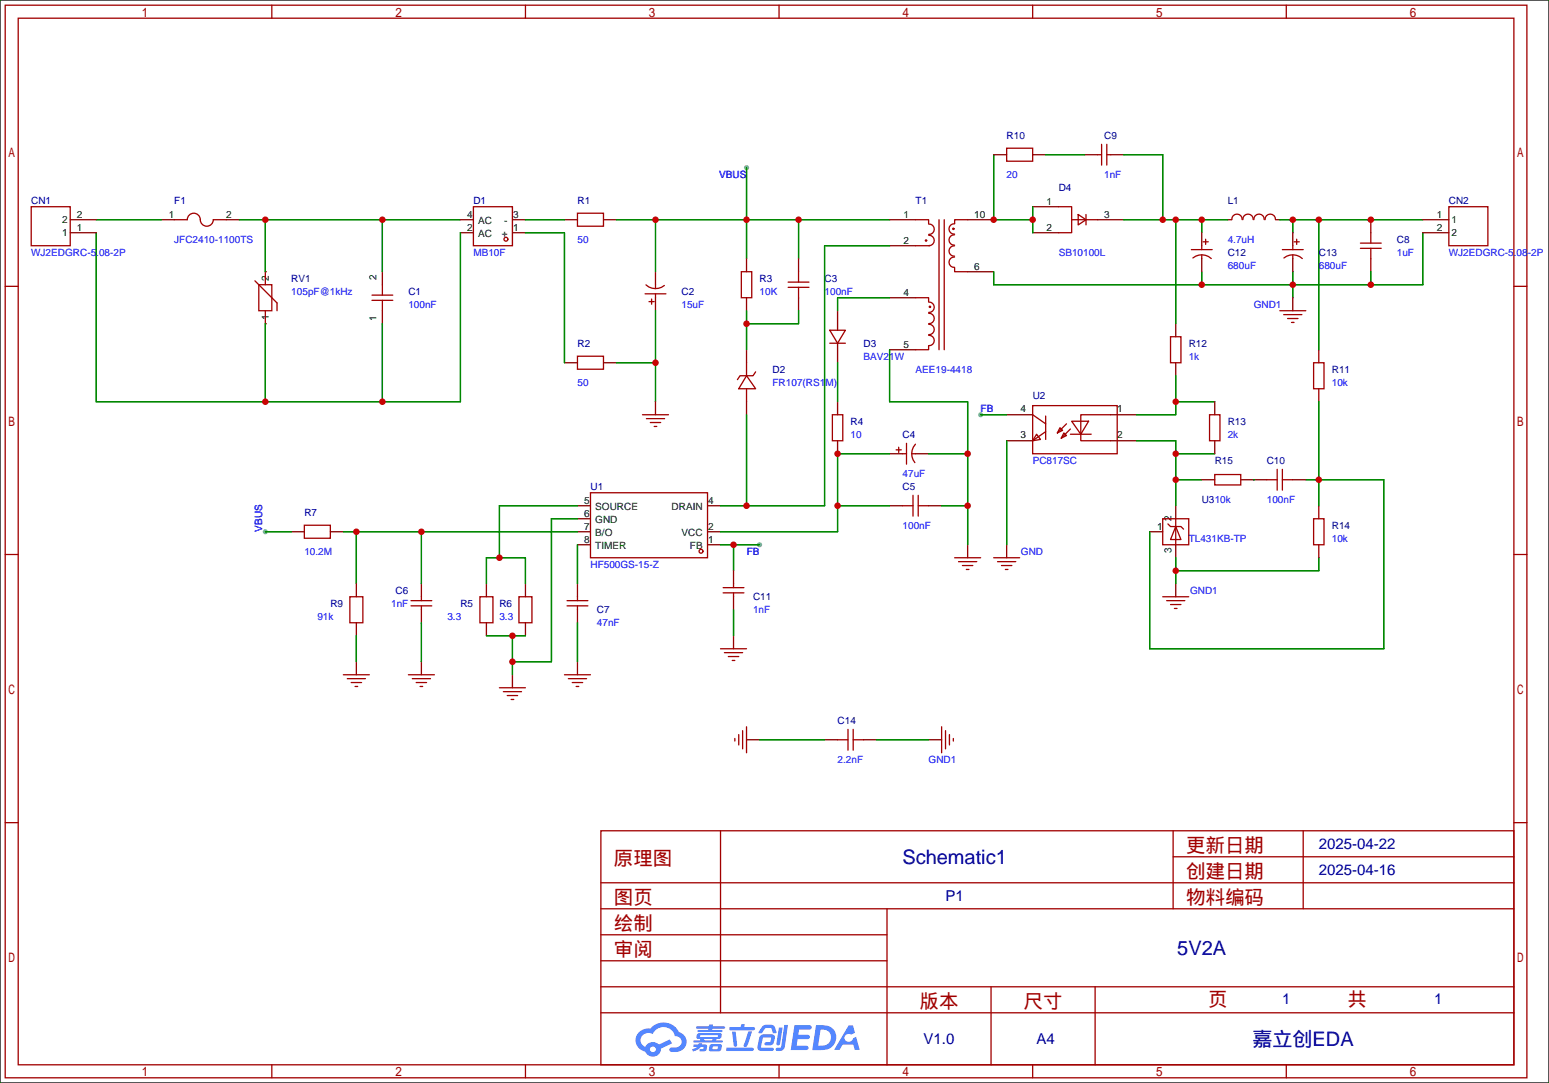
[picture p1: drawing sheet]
<svg xmlns="http://www.w3.org/2000/svg" width="303mm" height="212mm" viewBox="0 0 303 212" stroke-linecap="round" stroke-linejoin="round" font-family="sans-serif">
<path d="M0 0h302.5v211.6h-302.5z" fill="#fff" stroke="#000" stroke-width=".25"/>
<g fill="#999">
<circle cx="145.8" cy="32.8" r=".51"/>
<circle cx="51.8" cy="103.9" r=".51"/>
<circle cx="148.3" cy="106.4" r=".51"/>
<circle cx="191.5" cy="81" r=".51"/>
</g>
<g fill="none" stroke="#a10000" stroke-width=".25">
<path d="M1 1h297.2v209.6h-297.2zM3.6 3.6h292.1v204.4h-292.1zM53.1 1v2.6M102.6 1v2.6M152.1 1v2.6M201.7 1v2.6M251.2 1v2.6M1 55.9h2.6M295.7 55.9h2.5M1 108.3h2.6M295.7 108.3h2.5M1 160.7h2.6"/>
<path d="M117.3 162.3h178.4v45.7h-178.4zM117.3 177.5h178.4M117.3 172.5h178.4M140.7 162.3v35.6M173.2 177.5v30.5M229.1 162.3v15.2M229.1 167.4h66.6M254.5 162.3v15.2M295.7 160.7h2.5M117.3 182.6h55.9M117.3 197.9h178.4M117.3 192.8h178.4"/>
<path d="M117.3 187.7h55.9M193.5 192.8v15.2M213.9 192.8v15.2M53.1 208v2.6M102.6 208v2.6M152.1 208v2.6M201.7 208v2.6M251.2 208v2.6"/>
</g>
<g fill="#5487ff">
<path d="M155.2 200.3h2.6a.48 .48 0 0 1 .7 .4 .48 .48 0 0 1-.6 .4h-1.8l-.2 1.1h1.9a.43 .43 0 0 1 .4 .4 .43 .43 0 0 1-.5 .4h-1.9l-.2 1.3h1.7a.45 .45 0 0 1 .5 .2 .45 .45 0 0 1-.1 .6h-3.3z"/>
<path d="M165.7 200.3h.9l.4 1.5-.8 .3a.82 .82 0 0 0-1.1 .1 .82 .82 0 0 0 .1 1.2 .82 .82 0 0 0 1.1-.1l.3-.4 .6-.3 .7 2.5h-1l-.2-1h-2.1l-.6 1h-1.1z"/>
<path d="M152.1 200.8h.7l-.5 3.1a.36 .36 0 0 1-.3 .3 .36 .36 0 0 1-.4-.3z"/>
<path d="M153.2 200.2h.7l-.6 4.3a1.13 1.13 0 0 1-1.8 .6l.2-.4h.7l.2-.2z"/>
<path d="M148.9 200.6l.6-.4h1a.77 .77 0 0 1 .9 .5l.3 1-.2 .2h-.5l-.3-.9-.2-.2-1 .1-.7 1-.6-.1-.1-.2z"/>
<path d="M148.4 202.4l.6-.3h1.7a.66 .66 0 0 1 .6 .9l-.1 .4a.81 .81 0 0 1-.9 .8h-.7a.32 .32 0 0 1-.3-.3 .32 .32 0 0 1 .4-.3h.7l.2-.9-1.6 .1-.4 1.8 2.2 .1a.32 .32 0 0 1 .3 .4 .32 .32 0 0 1-.4 .2h-2.2l-.5-.3-.1-.5z"/>
<path d="M141.9 204.7h5a.33 .33 0 0 1 .3 .3 .33 .33 0 0 1-.3 .3h-4.9l-.2-.1z"/>
<path d="M146.1 201.5h.8l-.7 2a1.04 1.04 0 0 1-.7 1.1l-.3-.3z"/>
<path d="M143 201.6h.7l.3 2.5a.34 .34 0 0 1-.3 .4 .34 .34 0 0 1-.4-.3z"/>
<path d="M142.5 200.7h2.1l.3-.6h.6l-.1 .6h1.7a.32 .32 0 0 1 .4 .3 .32 .32 0 0 1-.4 .3h-4.5l-.2-.2z"/>
<path d="M135.5 204.1h.9l.1-.3h.6v.3h.8a.82 .82 0 0 1-.5 1.3h-.8v-.4l.8-.2v-.2l-.5-.1-.5 .5-1.1 .4-.1-.4 .9-.5h-.7z"/>
<path d="M136 200.5h2.4l.1-.3h.7v.3h2.2l.2 .3-.2 .2h-2.3v.2h1.8l.2 .3-.2 .1h-4.5l-.2-.1 .1-.3h2l.1-.2h-2.3l-.1-.2z"/>
<path d="M159.4 200.3l-.8 4.9h1.7a2.47 2.47 0 0 0 2.9-1.7 2.47 2.47 0 0 0-1.5-3.1zM160.3 201.1a1.61 1.61 0 0 1 2 1.5 1.61 1.61 0 0 1-1.8 1.7h-.7z"/>
<path d="M136.2 202a.55 .55 0 0 0-.2 .8 .55 .55 0 0 0 .7 .2l.1 .3h-1.3v.3l5.4 .1 .3-.2-.2-.2h-1.2l.2-.3a.7 .7 0 0 0 .8-.3 .7 .7 0 0 0 0-.8l-4.2-.1zM136.8 202.3l3.3-.1 .1 .1-.2 .3h-3.2l-.1-.2zM137.5 203h1.7l-.2 .3h-1.4z"/>
<path d="M138.6 204.2a1.05 1.05 0 0 0 0 1.2 2.91 2.91 0 0 0 2.2-.2 .98 .98 0 0 0 0-1.2h-1.6zM139.2 204.5l.9-.1 .1 .1v.3l-.2 .2-.8-.1z"/>
<path d="M124.9 201.6a2.23 2.23 0 0 0-.7 2.3 2.23 2.23 0 0 0 1.8 1.6 1.58 1.58 0 0 0 1.8 .9 1.58 1.58 0 0 0 1.3-1.5l2.2-1.1-.5-.7-2.1 1a1.65 1.65 0 0 0-2.7 .4 1.45 1.45 0 0 1-.8-1.9 1.45 1.45 0 0 1 2-.7l.3 .1a2.3 2.3 0 0 1 2.3-1.3 2.3 2.3 0 0 1 2 1.7 1.12 1.12 0 0 1 1.3 1 1.12 1.12 0 0 1-1.1 1.2h-.7a.45 .45 0 0 0-.6 .4 .45 .45 0 0 0 .5 .5 2.21 2.21 0 0 0 2.2-.5 2.21 2.21 0 0 0 .5-2.3 2.13 2.13 0 0 0-1.3-1.1 3.3 3.3 0 0 0-5.6-.7l-1.1 .1zM127 205a.57 .57 0 0 1 1.1 0 .57 .57 0 0 1-1.1 0z"/>
</g>
<g fill="none" stroke="#a10000" stroke-width=".25">
<path d="M196.6 29h5.1v2.5h-5.1zM214.4 30.2h.7M215.1 28.2v4.1M216.2 28.2v4.1M216.2 30.2h.7M6.1 40.4h7.6v7.6h-7.6zM34 42.9h2.6a1.27 1.27 0 0 1 1.2-1.2 1.27 1.27 0 0 1 1.3 1.2 1.27 1.27 0 0 0 1.3 1.3 1.27 1.27 0 0 0 1.3-1.3h2.5M49.8 54.9l4.3 4.3v1.5M50.5 55.6h2.6v5.1h-2.6zM51.8 53.1v2.5M72.6 58.7h4.1M72.6 57.7h4.1"/>
<path d="M74.7 55.6v2.1M74.7 58.7v2M92.5 40.4h7.6v7.6h-7.6zM112.8 41.7h5.1v2.5h-5.1zM126 57.4h4M126.2 55.7a2.74 2.74 0 0 0 3.5 .1M126.7 58.9h1.1M127.3 58.4v1M128 55.6v.8M128 57.4v.8M144.8 53.1h2v5.1h-2zM153.9 55.1h4.1"/>
<path d="M153.9 56.1h4.1M156 53.1v2M156 56.1v2.1M178.8 58.2h2.6v.7M178.8 42.9h2.6v.8M178.8 48h2.8M181.4 59a1.01 1.01 0 0 1 1.1 1 1.01 1.01 0 0 1-1.1 1M181.4 43.8a1.01 1.01 0 0 1 1.1 1 1.01 1.01 0 0 1-1.1 1M181.4 46a1.01 1.01 0 0 1 1.1 1 1.01 1.01 0 0 1-1.1 1M183.4 42.9v25.4M184.4 42.9v25.4M186.4 45.9a1.01 1.01 0 0 0-1.1 1 1.01 1.01 0 0 0 1.1 1"/>
<path d="M186.4 48a1.01 1.01 0 0 0-1.1 1 1.01 1.01 0 0 0 1.1 1M186.4 50.2a1.01 1.01 0 0 0-1.1 1 1.01 1.01 0 0 0 1.1 1M186.4 43.7a1.01 1.01 0 0 0-1.1 1 1.01 1.01 0 0 0 1.1 1M186.4 52.3v.8h2.6M189 42.9h-2.6v.8M206.8 40.4h2.5v5.1h-2.5M209.3 42.9h5.1M210.6 41.9l1.5 1-1.5 1zM212.1 41.9v2M232.7 48.8h4M233 50.4a2.74 2.74 0 0 1 3.6 .1M234.7 48v.8"/>
<path d="M234.7 49.8v.7M234.9 47.2h1.1M235.5 46.7v1.1M240.6 42.9a1.01 1.01 0 0 1 1-1.1 1.01 1.01 0 0 1 1 1.1M242.7 42.9a1.01 1.01 0 0 1 1-1.1 1.01 1.01 0 0 1 1 1.1M244.9 42.9a1.01 1.01 0 0 1 1-1.1 1.01 1.01 0 0 1 1 1.1M247.1 42.9a1.01 1.01 0 0 1 1-1.1 1.01 1.01 0 0 1 1 1.1M250.4 48.8h4.1M250.7 50.4a2.74 2.74 0 0 1 3.6 .1M252.5 48v.8M252.5 49.8v.7M252.7 47.2h1"/>
<path d="M253.2 46.7v1.1M265.7 48.5h4M265.7 47.5h4M267.7 45.5v2M267.7 48.5v2M283 40.4h7.6v7.6h-7.6zM51.8 60.7v2.5M112.8 69.6h5.1v2.5h-5.1zM145.8 73.4l1.8 2.5h-3.3zM145.8 70.9v2.5M145.8 75.9v2.6M147.6 72.6l-.5 .8h-2.6l-.5 .8"/>
<path d="M162.1 64.5h3l-1.5 2.6zM162.1 67.1h3M181.4 67.6v.7h-2.6M181.4 65.5a1.01 1.01 0 0 1 1.1 1 1.01 1.01 0 0 1-1.1 1M181.4 61.2a1.01 1.01 0 0 1 1.1 1 1.01 1.01 0 0 1-1.1 1M181.4 63.4a1.01 1.01 0 0 1 1.1 1 1.01 1.01 0 0 1-1.1 1M201.7 79.2h16.5v9.4h-16.5zM228.6 65.8h2v5.1h-2zM249.9 60.7h5.1M250.7 61.5h3.6M251.5 62.2h2M252.2 63h.5"/>
<path d="M256.5 70.9h2.1v5h-2.1zM115.3 96.3h22.9v12.7h-22.9zM125.5 81h5.1M126.2 81.8h3.6M127 82.5h2M127.8 83.3h.5M162.6 81h2v5.1h-2zM175 87.9h1M175.5 87.4v1M176.3 88.6h.7M176.3 98.8h2M177 86.6v4.1"/>
<path d="M178.1 88.6h.7M178.3 96.8v4M178.8 86.8a2.74 2.74 0 0 0-.1 3.6M179.3 98.8h2.1M179.3 96.8v4M201.7 81l2.5 1.8M202.4 84.8l.8 1.1-1.5 .2zM204.2 81.3v4.6M204.2 84.3l-2.5 1.8M207 83.6l.5 .5-1 .5zM207.8 84.6l.5 .5-1 .5zM208.3 82.8l-1.8 1.8"/>
<path d="M209 84.8h4.1M209 83.8l-1.7 1.8M209.3 82.3h3.3l-1.5 2.5zM216.9 81h-5.8v5.1h5.8M236.2 81h2.1v5.1h-2.1zM237.2 92.7h5.1v2h-5.1zM247.4 93.7h2M249.4 91.7v4.1M250.4 93.7h2.1M250.4 91.7v4.1M59.4 102.6h5.1v2.6h-5.1zM68.3 116.6h2.6v5.1h-2.6z"/>
<path d="M80.3 118.4h4M80.3 117.3h4M82.3 116.6v.7M82.3 118.4v.7M93.7 116.6h2.6v5.1h-2.6zM101.3 116.6h2.6v5.1h-2.6zM110.7 118.4h4.1M110.7 117.3h4.1M112.8 116.6v.7M112.8 118.4v.7M141.2 115.8h4.1M141.2 114.8h4.1"/>
<path d="M143.3 114v.8M143.3 115.8v.8M186.4 109h5.1M187.2 109.7h3.6M188 110.5h2M188.7 111.3h.5M194.1 109h5M194.8 109.7h3.6M195.6 110.5h2M196.3 111.3h.5M227.1 101.3h5.1v5.1h-5.1zM227.1 116.6h5.1"/>
<path d="M227.8 117.3h3.6M228.1 102.4l.5 .5h2l.5 .5M228.6 118.1h2M229.4 118.9h.5M229.6 102.9l1 2.5h-2zM229.6 101.3v5.1M256.5 101.3h2.1v5.1h-2.1zM67.1 131.8h5M67.8 132.6h3.6M68.6 133.4h2M69.3 134.1h.5M79.8 131.8h5"/>
<path d="M80.5 132.6h3.6M81.3 133.4h2M82 134.1h.5M97.5 134.4h5.1M98.3 135.1h3.6M99.1 135.9h2M99.8 136.7h.5M110.2 131.8h5.1M111 132.6h3.6M111.8 133.4h2M112.5 134.1h.5M140.7 126.7h5.1"/>
<path d="M141.5 127.5h3.5M142.2 128.3h2.1M143 129h.5M143.5 144.3v.5M144.3 143.5v2M145 142.7v3.6M145.8 142v5.1M163.6 144.5h2M165.6 142.5v4.1M166.6 144.5h2.1M166.6 142.5v4.1M183.9 142v5.1"/>
<path d="M184.7 142.7v3.6M185.4 143.5v2M186.2 144.3v.5"/>
<circle cx="98.8" cy="46.7" r=".38"/>
<circle cx="180.8" cy="47" r=".13"/>
<circle cx="181.6" cy="59.9" r=".13"/>
<circle cx="186.2" cy="44.7" r=".13"/>
<circle cx="136.9" cy="107.7" r=".38"/>
</g>
<g fill="none" stroke="#870000" stroke-width=".25">
<path d="M194.1 30.2h2.5M201.7 30.2h2.5M211.8 30.2h2.6M216.9 30.2h2.6M13.7 42.9h5.1M13.7 45.5h5.1M31.5 42.9h2.5M44.2 42.9h2.5M51.8 53.1h.1M74.7 53.1v2.5M89.9 42.9h2.6M89.9 45.5h2.6"/>
<path d="M100.1 42.9h2.5M100.1 45.5h2.5M110.2 42.9h2.6M117.9 42.9h2.5M128 53.1v2.5M128 58.2v2.5M145.8 50.5v2.6M145.8 58.2v2.5M156 50.5v2.6M156 58.2v2.5M173.7 42.9h5.1M173.7 58.2h5.1"/>
<path d="M173.7 48h5.1M189 42.9h5.1M189 53.1h5.1M201.7 45.5h5.1M201.7 40.4h5.1M214.4 42.9h5.1M234.7 45.5v2.5M234.7 50.5v2.6M239.8 42.9h.7M249.2 42.9h.7M252.5 45.5v2.5M252.5 50.5v2.6"/>
<path d="M252.5 58.2v2.5M267.7 42.9v2.6M267.7 50.5v2.6M277.9 42.9h5.1M277.9 45.5h5.1M51.8 63.2h.1M74.7 60.7v2.5M110.2 70.9h2.6M117.9 70.9h2.5M128 78.5v2.5M145.8 68.3v2.6M145.8 78.5v2.5"/>
<path d="M163.6 60.7v3.8M163.6 67.1v3.8M163.6 78.5v2.5M173.7 68.3h5.1M229.6 63.2v2.6M229.6 70.9v2.5M237.2 78.5v2.5M257.6 68.3v2.6M257.6 75.9v2.6M112.8 98.8h2.5M138.2 98.8h2.5M163.6 86.1v2.5"/>
<path d="M173.7 98.8h2.6M173.7 88.6h2.6M178.8 88.6h2.6M181.4 98.8h2.5M196.6 81h5.1M196.6 86.1h5.1M216.9 81h5.1M216.9 86.1h5.1M229.6 98.8v2.5M234.7 93.7h2.5M237.2 86.1v2.5M242.3 93.7h5.1"/>
<path d="M252.5 93.7h2.5M257.6 98.8v2.5M56.9 103.9h2.5M64.5 103.9h2.6M69.6 114v2.6M82.3 114v2.6M82.3 119.1v2.6M95 114v2.6M102.6 114v2.6M112.8 106.4h2.5M112.8 103.9h2.5M112.8 101.3h2.5"/>
<path d="M112.8 114v2.6M112.8 119.1v2.6M138.2 106.4h2.5M138.2 103.9h2.5M143.3 111.5v2.5M143.3 116.6v2.5M189 106.4v2.6M196.6 106.4v2.6M224.5 103.9h2.6M229.6 106.4v2.6M229.6 114v2.6M257.6 106.4v2.6"/>
<path d="M69.6 121.7v2.5M69.6 129.3v2.5M82.3 129.3v2.5M95 121.7v2.5M100.1 131.8v2.6M102.6 121.7v2.5M112.8 129.3v2.5M143.3 124.2v2.5M145.8 144.5h2.5M161 144.5h2.6M168.7 144.5h2.5M181.4 144.5h2.5"/>
</g>
<g fill="none" stroke="#008700" stroke-width=".25">
<path d="M145.8 32.8v17.7M194.1 30.2v12.7h7.6M204.2 30.2h7.6M219.5 30.2h7.6v12.7M18.8 42.9h12.7M18.8 45.5v33h71.1v-33M46.7 42.9h43.2M51.8 42.9v10.2M74.7 42.9v10.2M102.6 42.9h7.6M102.6 45.5h7.6v25.4M120.4 42.9h53.3"/>
<path d="M128 42.9v10.2M156 42.9v7.6M173.7 58.2h-10.1v2.5M173.7 48h-12.7v50.8h-20.3M201.7 40.4v5.1M219.5 42.9h20.3M229.6 42.9v20.3M234.7 42.9v2.6M234.7 53.1v2.5M249.9 42.9h28M252.5 42.9v2.6M252.5 53.1v5.1"/>
<path d="M257.6 42.9v25.4M267.7 53.1v2.5M277.9 45.5v10.1h-83.8v-2.5M51.8 63.2v15.3M74.7 63.2v15.3M120.4 70.9h7.6M128 60.7v17.8M145.8 60.7v7.6M156 60.7v2.5h-10.2M163.6 70.9v7.6M173.7 68.3v10.2h15.3v27.9M229.6 78.5h7.6"/>
<path d="M229.6 73.4v7.6h-7.6M257.6 78.5v20.3M112.8 98.8h-15.3v10.2M145.8 81v17.8M163.6 98.8h10.1M173.7 88.6h-10.1v15.3h-22.9M181.4 88.6h7.6M183.9 98.8h5.1M191.5 81h5.1M196.6 86.1v20.3M222 86.1h7.6v12.7M229.6 88.6h7.6"/>
<path d="M229.6 93.7h5.1M244.9 93.7h.1M255 93.7h15.3v33h-45.8v-22.8M51.8 103.9h5.1M67.1 103.9h45.7M69.6 103.9v10.1M82.3 103.9v10.1M95 114v-5h7.6v5M112.8 101.3h-5.1v28h-7.6M112.8 106.4v7.6M140.7 106.4h7.6M143.3 106.4v5.1"/>
<path d="M143.3 119.1v5.1M229.6 109v5M257.6 109v2.5h-28M69.6 124.2v5.1M82.3 121.7v7.6M95 124.2h7.6M100.1 124.2v7.6M112.8 121.7v7.6M148.3 144.5h12.7M171.2 144.5h10.2"/>
</g>
<g fill="#c00">
<circle cx="51.8" cy="42.9" r=".63"/>
<circle cx="74.7" cy="42.9" r=".63"/>
<circle cx="74.7" cy="78.5" r=".63"/>
<circle cx="51.8" cy="78.5" r=".63"/>
<circle cx="128" cy="42.9" r=".63"/>
<circle cx="145.8" cy="42.9" r=".63"/>
<circle cx="156" cy="42.9" r=".63"/>
<circle cx="128" cy="70.9" r=".63"/>
<circle cx="145.8" cy="63.2" r=".63"/>
<circle cx="163.6" cy="98.8" r=".63"/>
<circle cx="163.6" cy="88.6" r=".63"/>
<circle cx="145.8" cy="98.8" r=".63"/>
<circle cx="100.1" cy="124.2" r=".63"/>
<circle cx="100.1" cy="129.3" r=".63"/>
<circle cx="82.3" cy="103.9" r=".63"/>
<circle cx="69.6" cy="103.9" r=".63"/>
<circle cx="97.5" cy="109" r=".63"/>
<circle cx="201.7" cy="42.9" r=".63"/>
<circle cx="194.1" cy="42.9" r=".63"/>
<circle cx="267.7" cy="55.6" r=".63"/>
<circle cx="252.5" cy="55.6" r=".63"/>
<circle cx="234.7" cy="55.6" r=".63"/>
<circle cx="229.6" cy="88.6" r=".63"/>
<circle cx="229.6" cy="93.7" r=".63"/>
<circle cx="229.6" cy="78.5" r=".63"/>
<circle cx="229.6" cy="111.5" r=".63"/>
<circle cx="257.6" cy="93.7" r=".63"/>
<circle cx="189" cy="88.6" r=".63"/>
<circle cx="189" cy="98.8" r=".63"/>
<circle cx="143.3" cy="106.4" r=".63"/>
<circle cx="257.6" cy="42.9" r=".63"/>
<circle cx="267.7" cy="42.9" r=".63"/>
<circle cx="252.5" cy="42.9" r=".63"/>
<circle cx="227.1" cy="42.9" r=".63"/>
<circle cx="229.6" cy="42.9" r=".63"/>
<circle cx="234.7" cy="42.9" r=".63"/>
</g>
<g font-size="3.9" fill="#000080">
<text x="176.2" y="168.8">Schematic1</text>
<text x="229.9" y="186.5">5V2A</text>
<text x="244.6" y="204.3">嘉立创EDA</text>
</g>
<g font-size="3.8" fill="#a00000">
<text x="231.6" y="166.4">更新日期</text>
<text x="119.9" y="168.9">原理图</text>
<text x="231.6" y="171.5">创建日期</text>
<text x="119.9" y="176.5">图页</text>
<text x="231.6" y="176.5">物料编码</text>
<text x="119.9" y="181.6">绘制</text>
<text x="119.9" y="186.7">审阅</text>
<text x="179.6" y="196.9">版本</text>
<text x="199.9" y="196.9">尺寸</text>
<text x="236" y="196.6">页</text>
<text x="263.1" y="196.6">共</text>
</g>
<g font-size="2.9" fill="#000080">
<text x="257.6" y="165.9">2025-04-22</text>
<text x="257.6" y="171">2025-04-16</text>
<text x="184.6" y="176">P1</text>
<text x="250.4" y="196.1">1</text>
<text x="280.1" y="196.1">1</text>
<text x="180.4" y="204">V1.0</text>
<text x="202.4" y="204">A4</text>
</g>
<g font-size="2" fill="#000080">
<text x="196.6" y="27.1">R10</text>
<text x="215.6" y="27.1">C9</text>
<text x="6.1" y="39.8">CN1</text>
<text x="34" y="39.8">F1</text>
<text x="92.5" y="39.8">D1</text>
<text x="112.8" y="39.8">R1</text>
<text x="178.8" y="39.8">T1</text>
<text x="206.8" y="37.3">D4</text>
<text x="239.8" y="39.8">L1</text>
<text x="283" y="39.8">CN2</text>
<text x="272.8" y="47.4">C8</text>
<text x="239.8" y="50">C12</text>
<text x="257.6" y="50">C13</text>
<text x="56.9" y="55">RV1</text>
<text x="79.8" y="57.6">C1</text>
<text x="133.1" y="57.6">C2</text>
<text x="148.3" y="55">R3</text>
<text x="161" y="55">C3</text>
<text x="112.8" y="67.7">R2</text>
<text x="168.7" y="67.7">D3</text>
<text x="232.2" y="67.7">R12</text>
<text x="150.9" y="72.8">D2</text>
<text x="201.7" y="77.9">U2</text>
<text x="260.1" y="72.8">R11</text>
<text x="166.1" y="83">R4</text>
<text x="239.8" y="83">R13</text>
<text x="176.3" y="85.5">C4</text>
<text x="115.3" y="95.7">U1</text>
<text x="176.3" y="95.7">C5</text>
<text x="237.2" y="90.6">R15</text>
<text x="247.4" y="90.6">C10</text>
<text x="59.4" y="100.8">R7</text>
<text x="234.7" y="98.2">U310k</text>
<text x="260.1" y="103.3">R14</text>
<text x="64.5" y="118.5">R9</text>
<text x="77.3" y="116">C6</text>
<text x="89.9" y="118.5">R5</text>
<text x="97.5" y="118.5">R6</text>
<text x="116.6" y="119.8">C7</text>
<text x="147.1" y="117.3">C11</text>
<text x="163.6" y="141.4">C14</text>
</g>
<g font-size="2" fill="#00f">
<text x="140.5" y="34.7">VBUS</text>
<text x="196.6" y="34.7">20</text>
<text x="215.6" y="34.7">1nF</text>
<text x="34" y="47.4">JFC2410-1100TS</text>
<text x="112.8" y="47.4">50</text>
<text x="239.8" y="47.4">4.7uH</text>
<text x="6.1" y="50">WJ2EDGRC-5.08-2P</text>
<text x="92.5" y="50">MB10F</text>
<text x="206.8" y="50">SB10100L</text>
<text x="239.8" y="52.5">680uF</text>
<text x="257.6" y="52.5">680uF</text>
<text x="272.8" y="50">1uF</text>
<text x="283" y="50">WJ2EDGRC-5.08-2P</text>
<text x="56.9" y="57.6">105pF@1kHz</text>
<text x="148.3" y="57.6">10K</text>
<text x="161" y="57.6">100nF</text>
<text x="79.8" y="60.1">100nF</text>
<text x="133.1" y="60.1">15uF</text>
<text x="244.9" y="60.1">GND1</text>
<text x="168.7" y="70.3">BAV21W</text>
<text x="232.2" y="70.3">1k</text>
<text x="112.8" y="75.4">50</text>
<text x="150.9" y="75.4">FR107(RS1M)</text>
<text x="178.8" y="72.8">AEE19-4418</text>
<text x="260.1" y="75.4">10k</text>
<text x="191.5" y="80.4">FB</text>
<text x="166.1" y="85.5">10</text>
<text x="239.8" y="85.5">2k</text>
<text x="176.3" y="93.1">47uF</text>
<text x="201.7" y="90.6">PC817SC</text>
<text x="247.4" y="98.2">100nF</text>
<text x="51.2" y="103.9" transform="rotate(-90 51.2 103.9)">VBUS</text>
<text x="176.3" y="103.3">100nF</text>
<text x="232.2" y="105.8">TL431KB-TP</text>
<text x="260.1" y="105.8">10k</text>
<text x="59.4" y="108.4">10.2M</text>
<text x="115.3" y="110.9">HF500GS-15-Z</text>
<text x="145.8" y="108.4">FB</text>
<text x="199.4" y="108.4">GND</text>
<text x="76.4" y="118.5">1nF</text>
<text x="147.1" y="119.8">1nF</text>
<text x="232.4" y="116">GND1</text>
<text x="62" y="121.1">91k</text>
<text x="87.4" y="121.1">3.3</text>
<text x="97.5" y="121.1">3.3</text>
<text x="116.6" y="122.4">47nF</text>
<text x="163.6" y="149">2.2nF</text>
<text x="181.4" y="149">GND1</text>
</g>
<g font-size="2">
<text x="204.4" y="40">1</text>
<text x="12.1" y="46.1">1</text>
<text x="12.1" y="43.6">2</text>
<text x="15" y="45.1">1</text>
<text x="15" y="42.6">2</text>
<text x="32.9" y="42.6">1</text>
<text x="44.2" y="42.6">2</text>
<text x="91.2" y="42.6">4</text>
<text x="91.2" y="45.1">2</text>
<text x="93.4" y="43.8">AC</text>
<text x="93.4" y="46.4">AC</text>
<text x="98" y="46.4">+</text>
<text x="98.5" y="43.8">-</text>
<text x="100.2" y="45.1">1</text>
<text x="100.2" y="42.6">3</text>
<text x="176.5" y="42.6">1</text>
<text x="176.5" y="47.7">2</text>
<text x="190.2" y="42.6">10</text>
<text x="204.4" y="45.1">2</text>
<text x="215.6" y="42.6">3</text>
<text x="280.6" y="42.6">1</text>
<text x="280.6" y="45.1">2</text>
<text x="283.5" y="43.6">1</text>
<text x="283.5" y="46.1">2</text>
<text x="190.2" y="52.7">6</text>
<text x="52.5" y="54.9" transform="rotate(-90 52.5 54.9)">2</text>
<text x="73.6" y="54.6" transform="rotate(-90 73.6 54.6)">2</text>
<text x="176.5" y="57.8">4</text>
<text x="52.5" y="62.5" transform="rotate(-90 52.5 62.5)">1</text>
<text x="73.6" y="62.8" transform="rotate(-90 73.6 62.8)">1</text>
<text x="176.5" y="68">5</text>
<text x="199.3" y="80.6">4</text>
<text x="218.2" y="80.6">1</text>
<text x="199.3" y="85.6">3</text>
<text x="218.2" y="85.6">2</text>
<text x="114.1" y="98.5">5</text>
<text x="114.1" y="101">6</text>
<text x="116.3" y="99.7">SOURCE</text>
<text x="131.2" y="99.7">DRAIN</text>
<text x="138.3" y="98.5">4</text>
<text x="228.8" y="101.8" transform="rotate(-90 228.8 101.8)">2</text>
<text x="114.1" y="106.1">8</text>
<text x="114.1" y="103.5">7</text>
<text x="116.3" y="107.3">TIMER</text>
<text x="116.3" y="104.8">B/O</text>
<text x="116.3" y="102.3">GND</text>
<text x="133.1" y="104.8">VCC</text>
<text x="134.7" y="107.3">FB</text>
<text x="138.3" y="103.5">2</text>
<text x="138.3" y="106.1">1</text>
<text x="226" y="103.5">1</text>
<text x="228.8" y="108" transform="rotate(-90 228.8 108)">3</text>
</g>
</svg>
